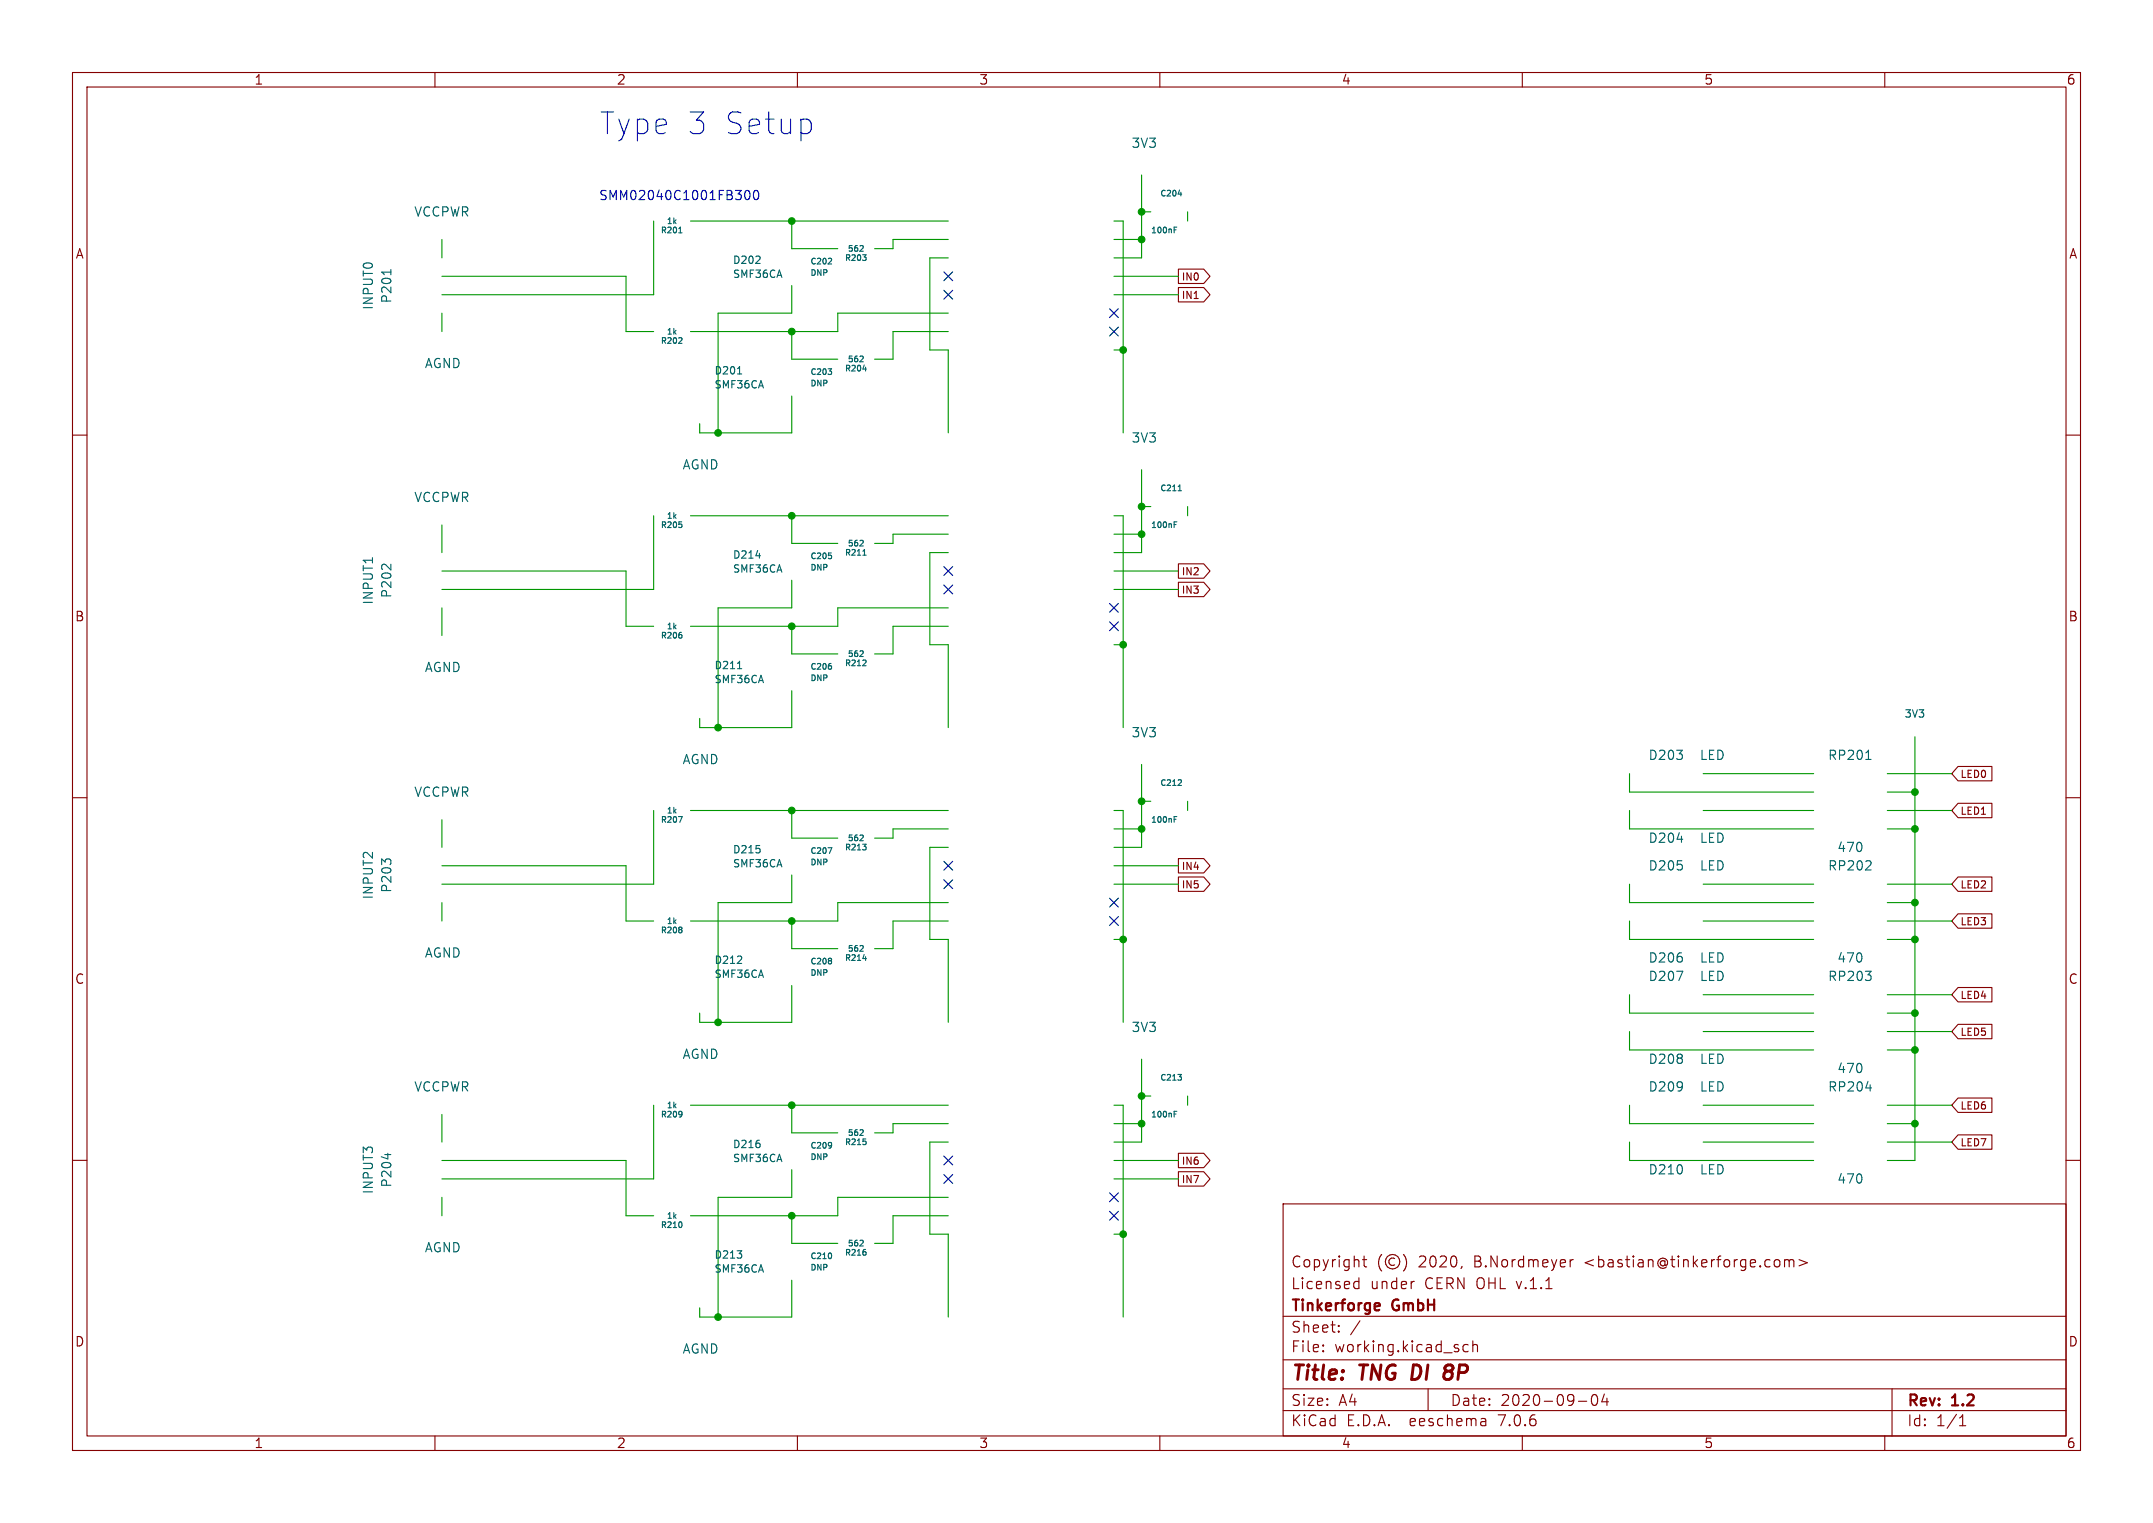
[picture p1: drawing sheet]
<svg xmlns="http://www.w3.org/2000/svg" width="297mm" height="210mm" viewBox="0 0 297 210" stroke-linecap="round" stroke-linejoin="round" font-family="sans-serif">
<g fill="none" stroke="#840000" stroke-width=".15">
<path d="M10 10h277v190h-277zM12 12h273v186h-273zM60 10v2M110 10v2M160 10v2M210 10v2M260 10v2M162.6 37.1h3.5l.8 1-.8 1h-3.5zM162.6 39.6h3.5l.8 1-.8 1h-3.5zM10 60h2M164.7 41.2h.6M285 60h2"/>
<path d="M162.6 77.7h3.5l.8 1-.8 1h-3.5zM162.6 80.3h3.5l.8 1-.8 1h-3.5zM10 110h2M162.6 118.4h3.5l.8 1-.8 1h-3.5zM270.1 110.8h4.7v2h-4.7l-.9-1zM270.1 105.7h4.7v2h-4.7l-.9-1zM285 110h2M162.6 120.9h3.5l.8 1-.8 1h-3.5zM270.1 126h4.7v2h-4.7l-.9-1zM270.1 136.2h4.7v2h-4.7l-.9-1zM270.1 120.9h4.7v2h-4.7l-.9-1zM10 160h2"/>
<path d="M162.6 159h3.5l.8 1-.8 1h-3.5zM270.1 156.5h4.7v2h-4.7l-.9-1zM270.1 141.2h4.7v2h-4.7l-.9-1zM270.1 151.4h4.7v2h-4.7l-.9-1zM285 160h2M162.6 161.6h3.5l.8 1-.8 1h-3.5zM177 166h108v32h-108zM186.9 177.6l.1 .1 .5-.1M186.9 176.8l.1-.1 .5 .1M187.5 176.2v1.5M188 173.7h.5M188.2 173.2v1.3v.1l.3 .1"/>
<path d="M190.6 173a1.72 1.72 0 0 0 0 2.3M192.4 173.6a.52 .52 0 0 0-.8 .4 .52 .52 0 0 0 .8 .4M193.6 173a1.72 1.72 0 0 1 0 2.3M195 176.7h.1M201.7 174.6l-.2 .3M216.6 173.7v1M217 173.7l-.3 .1-.1 .2M245 173.7a.41 .41 0 0 1 .5 .3v.4a.41 .41 0 0 1-.5 .3M246.2 173.8a.37 .37 0 0 1 .6 .1M246.2 173.7v1M246.8 173.9l.2-.2 .4 .1 .1 .9M246.8 173.9v.8"/>
<path d="M248.2 173.7l1.1 .4-1.1 .5M60 198v2M110 198v2M160 198v2M177 194.5h108M177 191.5h108M177 187.5h108M177 181.5h108M182.5 186.3h.1l-.1 .1M182.5 186.3v.1M182.5 185.5v.1M182.5 185.5h.1l-.1 .1"/>
<path d="M184.7 183.6v.1M184.7 183.6h-.1l.1 .1M184.7 182.8v.1M184.7 182.8h-.1l.1 .1M187.6 182.1l-1.3 2M197 191.5v3M202.5 185.5l-.4-.1-.3 .3v.4l.2 .2 .1 .1 .4-.1M203.2 185.5a.37 .37 0 0 1 .6 .1v.8M203.2 184.9v1.5M204.9 195.7l.1 .9M205 196.5l-.2 .1M205 196h-.2"/>
<path d="M210 198v2M217.7 193.2h1.2M219.7 192.4a.36 .36 0 0 1 .3-.1 .36 .36 0 0 1 .3 .3 .77 .77 0 0 1-.4 1.2 .91 .91 0 0 1-.2-1.4zM221.3 192.2l-.3 1.1h.9M221.7 192.8v1M260 198v2M261 191.5v6.5M270.3 196.6h.9M270.3 195.5l.4-.4v1.5"/>
<circle cx="192.1" cy="174" r="1"/>
</g>
<path d="M195 188.2l-.3 2h.5M199.5 189l.1 .1M199.6 189.1h.4M199.6 189.1l-.2 .1M200 189.1l.2 .1M200.1 188.2l-.6 .1M200.2 190l-.3 .2h-.4M200.2 189l-.2 .1" fill="none" stroke="#840000" stroke-width=".4"/>
<path d="M190.1 179.7l.2 .1v.2l-.7 .2M190.3 180.6l-.2 .1" fill="none" stroke="#840000" stroke-width=".3"/>
<path d="M111.6 16.6l.3 .4v.9l-.3 .4M102.8 26.4l.4-.1a.79 .79 0 0 1 0 1.2h-.3l-.1-.2-.1-.6zM104.1 26.4l.3-.1a.79 .79 0 0 1 0 1.2h-.3l-.1-.2-.1-.6z" fill="none" stroke="#0000c2" stroke-width=".15"/>
<g fill="none" stroke="#009600" stroke-width=".15">
<path d="M61 38.1h25.4v7.6h3.8M61 33v2.6M90.2 30.5v10.1h-29.2M95.2 30.5h35.6M109.2 30.5v3.8h6.4M109.2 39.4v3.8h-10.1v16.5M130.8 35.6h-2.5v12.7h2.5v11.4M130.8 33h-7.6v1.3h-2.6M153.7 30.5h1.2v29.2M153.7 33h3.8M153.7 38.1h8.9M157.5 24.1v11.5h-3.8"/>
<path d="M157.5 29.2h1.2M163.8 29.2v1.3M61 43.2v2.5M109.2 45.7v3.8h6.4M109.2 54.6v5.1h-12.7v-1.3M130.8 45.7h-7.6v3.8h-2.6M130.8 43.2h-15.2v2.5h-20.4M153.7 48.3h1.2M153.7 40.6h8.9M61 78.7h25.4v7.7h3.8M61 72.4v3.8M90.2 71.1v10.2h-29.2"/>
<path d="M95.2 71.1h35.6M109.2 71.1v3.8h6.4M130.8 73.7h-7.6v1.2h-2.6M130.8 76.2h-2.5v12.7h2.5v11.4M153.7 73.7h3.8M153.7 71.1h1.2v29.2M153.7 78.7h8.9M157.5 64.8v11.4h-3.8M157.5 69.9h1.2M163.8 69.9v1.2M61 83.8v3.8M109.2 80v3.8h-10.1v16.5"/>
<path d="M109.2 86.4v3.8h6.4M109.2 95.3v5h-12.7v-1.2M130.8 86.4h-7.6v3.8h-2.6M130.8 83.8h-15.2v2.6h-20.4M153.7 88.9h1.2M153.7 81.3h8.9M61 119.4h25.4v7.6h3.8M61 113v3.8M90.2 111.8v10.1h-29.2M95.2 111.8h35.6M109.2 111.8v3.8h6.4M130.8 114.3h-7.6v1.3h-2.6"/>
<path d="M130.8 116.8h-2.5v12.7h2.5v11.5M153.7 111.8h1.2v29.2M153.7 114.3h3.8M153.7 119.4h8.9M157.5 105.4v11.4h-3.8M157.5 110.5h1.2M163.8 110.5v1.3M224.8 111.8v2.5h25.4M224.8 106.7v2.5h25.4M234.9 106.7h15.3M234.9 111.8h15.3M260.3 106.7h8.9"/>
<path d="M260.3 111.8h8.9M260.3 114.3h3.9M260.3 109.2h3.9M264.2 101.6v58.4h-3.9M61 124.5v2.5M109.2 120.7v3.8h-10.1v16.5M109.2 127v3.8h6.4M109.2 135.9v5.1h-12.7v-1.3M130.8 124.5h-15.2v2.5h-20.4M130.8 127h-7.6v3.8h-2.6M153.7 121.9h8.9M153.7 129.5h1.2"/>
<path d="M224.8 121.9v2.6h25.4M224.8 127v2.5h25.4M224.8 137.2v2.5h25.4M234.9 121.9h15.3M234.9 137.2h15.3M234.9 127h15.3M260.3 121.9h8.9M260.3 124.5h3.9M260.3 129.5h3.9M260.3 137.2h8.9M260.3 139.7h3.9M260.3 127h8.9"/>
<path d="M61 153.7v3.8M90.2 152.4v10.2h-29.2M95.2 152.4h35.6M109.2 152.4v3.8h6.4M130.8 157.5h-2.5v12.7h2.5v11.4M130.8 154.9h-7.6v1.3h-2.6M153.7 152.4h1.2v29.2M153.7 154.9h3.8M157.5 146.1v11.4h-3.8M157.5 151.1h1.2M163.8 151.1v1.3M224.8 142.2v2.6h25.4"/>
<path d="M224.8 152.4v2.5h25.4M224.8 157.5v2.5h25.4M234.9 157.5h15.3M234.9 152.4h15.3M234.9 142.2h15.3M260.3 144.8h3.9M260.3 154.9h3.9M260.3 157.5h8.9M260.3 152.4h8.9M260.3 142.2h8.9M61 160h25.4v7.6h3.8M61 165.1v2.5"/>
<path d="M109.2 161.3v3.8h-10.1v16.5M109.2 167.6v3.9h6.4M109.2 176.5v5.1h-12.7v-1.3M130.8 167.6h-7.6v3.9h-2.6M130.8 165.1h-15.2v2.5h-20.4M153.7 160h8.9M153.7 170.2h1.2M153.7 162.6h8.9"/>
</g>
<g fill="none" stroke="#000084" stroke-width=".15">
<path d="M130.2 37.5l1.2 1.2M131.4 37.5l-1.2 1.2M130.2 40l1.2 1.2M131.4 40l-1.2 1.2M153.1 45.1l1.2 1.2M153.1 42.6l1.2 1.2M154.3 45.1l-1.2 1.2M154.3 42.6l-1.2 1.2M130.2 78.1l1.2 1.2M131.4 78.1l-1.2 1.2M130.2 80.7l1.2 1.2M131.4 80.7l-1.2 1.2"/>
<path d="M153.1 85.8l1.2 1.2M153.1 83.2l1.2 1.2M154.3 85.8l-1.2 1.2M154.3 83.2l-1.2 1.2M130.2 118.8l1.2 1.2M131.4 118.8l-1.2 1.2M130.2 121.3l1.2 1.2M131.4 121.3l-1.2 1.2M153.1 126.4l1.2 1.2M153.1 123.9l1.2 1.2M154.3 126.4l-1.2 1.2M154.3 123.9l-1.2 1.2"/>
<path d="M130.2 159.4l1.2 1.2M131.4 159.4l-1.2 1.2M130.2 162l1.2 1.2M131.4 162l-1.2 1.2M153.1 167l1.2 1.2M153.1 164.5l1.2 1.2M154.3 167l-1.2 1.2M154.3 164.5l-1.2 1.2"/>
</g>
<g fill="none" stroke="#006464" stroke-width=".15">
<path d="M53.9 37.2v.7M93.6 32.1h.5M93.8 31.4l.1-.1v.8M104.2 36.3h.7M104.8 35.4v.3M114.6 35.6l.1 .2v.1l-.5 .5h.5M118.9 33.9l.2 .1-.1 .2-.4 .4h.5M119 35.1h.5l-.3 .3M119.4 35.5l.1 .1-.1 .3M162 31.7h.2M162 31.3h.3M162.5 26.8h.5"/>
<path d="M93.9 46.6l.2 .1-.1 .2-.4 .4h.5M101.7 51.6h.6M114.2 50.9h.5l-.2 .3M114.6 51.2l.1 .1-.1 .3M118.9 49.1l.2 .1-.1 .2-.4 .5h.5M119 50.9h.5M51.4 76.9v.7M53.9 77.8v.8l-.7-.7-.3-.1-.2 .1M93.7 72h.3M93.9 72.3l.2 .1v.2l-.2 .1M104.3 76.6h.6M114.3 76.3h.4"/>
<path d="M114.6 76.6l.1 .1v.2l-.1 .1M118.9 74.5l.2 .1-.1 .2-.4 .5h.5M119 76.6h.5M119.2 75.9l.1-.1v.8M162 72.3h.2M162 72h.3M162.5 67.7h.5M162.7 67l.1-.1v.8M94 87.5l.1 .1-.1 .3M101.7 92.2h.6M114.6 91.8l.1 .1-.1 .3M118.9 89.7l.2 .2-.1 .2-.4 .4h.5"/>
<path d="M119.3 91l.2 .2-.1 .1-.4 .5h.5M53.1 118.9l-.5-.5v.8M53.2 118.6l.2-.2h.3l.2 .2M93.6 112.6h.5l-.3 .8M104.8 117.1v.4M114.2 116.9h.6l-.4 .8M118.9 115.1l.2 .2-.1 .2-.4 .4h.5M119 116.4h.5l-.3 .3M119.4 116.7l.1 .2-.1 .3M162 113h.2M162 112.6h.3M162.8 107.5l.2 .2-.1 .2-.4 .4h.5"/>
<path d="M231.4 115.7h.7M257.4 104.7h.7M258 118.8l.1 .1v.3l-.8 .8h.8M93.9 127.8l.2 .2-.2 .2 .2 .3-.2 .1M101.7 132.8h.6M102.3 131.9v.4M114.6 132.1l.1 .2-.1 .2 .1 .3-.1 .1M118.9 130.4l.2 .1-.1 .2-.4 .5h.5M119 132.2h.5M231.3 133.9h.8l-.5 1.3M257.3 133.9h.8l-.4 .5M258 134.5l.1 .2v.3l-.1 .1"/>
<path d="M53.5 159v.8M93.9 153.2l.2 .2-.1 .6M94.1 153.6l-.2 .1M104.8 157.7v.5M114.6 157.5l.1 .2-.1 .5M114.7 157.9l-.1 .1M118.9 155.8l.2 .1-.1 .2-.4 .5h.5M119.1 157h.3M119.3 157.3l.2 .2v.2l-.2 .1M162 153.6h.2M162 153.2h.3M162.5 148.2h.5l-.3 .3"/>
<path d="M162.9 148.5l.1 .1-.1 .3M257.4 150h.8M94 168.6l.1 .2-.1 .4M101.7 172.5h.6l-.3 .4M102.3 173v.4M114.6 172.8l.1 .3-.1 .4M118.9 171l.2 .2-.1 .2-.4 .4h.5M119.4 172.6l.1 .1-.1 .3"/>
</g>
<g fill="#009600" stroke="#009600" stroke-width=".15">
<circle cx="264.2" cy="129.5" r=".46"/>
<circle cx="264.2" cy="144.8" r=".46"/>
<circle cx="264.2" cy="139.7" r=".46"/>
<circle cx="264.2" cy="154.9" r=".46"/>
<circle cx="154.9" cy="170.2" r=".46"/>
<circle cx="157.5" cy="154.9" r=".46"/>
<circle cx="154.9" cy="48.3" r=".46"/>
<circle cx="157.5" cy="33" r=".46"/>
<circle cx="157.5" cy="29.2" r=".46"/>
<circle cx="157.5" cy="69.9" r=".46"/>
<circle cx="264.2" cy="114.3" r=".46"/>
<circle cx="264.2" cy="124.5" r=".46"/>
<circle cx="264.2" cy="109.2" r=".46"/>
<circle cx="154.9" cy="88.9" r=".46"/>
<circle cx="157.5" cy="151.1" r=".46"/>
<circle cx="157.5" cy="114.3" r=".46"/>
<circle cx="157.5" cy="110.5" r=".46"/>
<circle cx="109.2" cy="86.4" r=".46"/>
<circle cx="154.9" cy="129.5" r=".46"/>
<circle cx="109.2" cy="127" r=".46"/>
<circle cx="157.5" cy="73.7" r=".46"/>
<circle cx="109.2" cy="111.8" r=".46"/>
<circle cx="99.1" cy="100.3" r=".46"/>
<circle cx="99.1" cy="141" r=".46"/>
<circle cx="109.2" cy="152.4" r=".46"/>
<circle cx="109.2" cy="167.6" r=".46"/>
<circle cx="99.1" cy="181.6" r=".46"/>
<circle cx="109.2" cy="45.7" r=".46"/>
<circle cx="109.2" cy="71.1" r=".46"/>
<circle cx="109.2" cy="30.5" r=".46"/>
<circle cx="99.1" cy="59.7" r=".46"/>
</g>
<text font-size="4.2" fill="#0000c2" x="82.5" y="18.8">Type 3 Setup</text>
<g font-size="2.8" fill="#840000">
<text x="178" y="190.9">Title:</text>
<text x="187.7" y="190.9">TNG</text>
<text x="195.6" y="190.9">DI</text>
<text x="200.9" y="190.9">8P</text>
</g>
<g font-size="2.1" fill="#840000">
<text x="178" y="178">Licensed</text>
<text x="178" y="175">Copyright</text>
<text x="189" y="178">under</text>
<text x="195.7" y="175">2020,</text>
<text x="196.6" y="178">CERN OHL v.1.1</text>
<text x="203.5" y="175">B.Nordmeyer</text>
<text x="218.8" y="175">&lt;bastian@tinkerforge.com&gt;</text>
<text x="178" y="184">Sheet:</text>
<text x="178" y="181.2">Tinkerforge</text>
<text x="192.2" y="181.2">GmbH</text>
<text x="178" y="186.7">File:</text>
<text x="184.1" y="186.7">working.kicad_sch</text>
<text x="178" y="196.9">KiCad</text>
<text x="178" y="194.1">Size:</text>
<text x="184.7" y="194.1">A4</text>
<text x="185.7" y="196.9">E.D.A.</text>
<text x="194.6" y="196.9">eeschema</text>
<text x="200" y="194.1">Date:</text>
<text x="207" y="196.9">7.0.6</text>
<text x="207" y="194.1">2020-09-04</text>
<text x="263" y="194.3">Rev:</text>
<text x="263" y="196.9">Id:</text>
<text x="267.1" y="196.9">1/1</text>
<text x="269.4" y="194.3">1.2</text>
</g>
<g font-size="1.8" fill="#840000">
<text x="35" y="11.9">1</text>
<text x="85" y="11.9">2</text>
<text x="135" y="11.9">3</text>
<text x="185" y="11.9">4</text>
<text x="235" y="11.9">5</text>
<text x="285" y="11.9">6</text>
<text x="10.3" y="35.9">A</text>
<text x="285.3" y="35.9">A</text>
<text x="10.3" y="85.9">B</text>
<text x="285.3" y="85.9">B</text>
<text x="10.3" y="135.9">C</text>
<text x="285.3" y="135.9">C</text>
<text x="10.3" y="185.9">D</text>
<text x="285.3" y="185.9">D</text>
<text x="35" y="199.9">1</text>
<text x="85" y="199.9">2</text>
<text x="135" y="199.9">3</text>
<text x="185" y="199.9">4</text>
<text x="235" y="199.9">5</text>
<text x="285" y="199.9">6</text>
</g>
<g font-size="1.8" fill="#006464">
<text x="156" y="20.6">3V3</text>
<text x="57" y="30.1">VCCPWR</text>
<text x="54.2" y="41.9" transform="rotate(-90 54.2 41.9)">P201</text>
<text x="51.7" y="42.8" transform="rotate(-90 51.7 42.8)">INPUT0</text>
<text x="58.5" y="51">AGND</text>
<text x="94.1" y="64.9">AGND</text>
<text x="156" y="61.2">3V3</text>
<text x="57" y="69.4">VCCPWR</text>
<text x="51.7" y="83.5" transform="rotate(-90 51.7 83.5)">INPUT1</text>
<text x="54.2" y="82.6" transform="rotate(-90 54.2 82.6)">P202</text>
<text x="58.5" y="92.9">AGND</text>
<text x="156" y="101.9">3V3</text>
<text x="94.1" y="105.6">AGND</text>
<text x="227.3" y="105">D203</text>
<text x="234.4" y="105">LED</text>
<text x="252.1" y="105">RP201</text>
<text x="57" y="110.1">VCCPWR</text>
<text x="227.3" y="116.4">D204</text>
<text x="234.4" y="116.4">LED</text>
<text x="253.4" y="117.7">470</text>
<text x="51.7" y="124.1" transform="rotate(-90 51.7 124.1)">INPUT2</text>
<text x="54.2" y="123.2" transform="rotate(-90 54.2 123.2)">P203</text>
<text x="227.3" y="120.2">D205</text>
<text x="234.4" y="120.2">LED</text>
<text x="252.1" y="120.2">RP202</text>
<text x="58.5" y="132.3">AGND</text>
<text x="227.3" y="135.5">D207</text>
<text x="227.3" y="132.9">D206</text>
<text x="234.4" y="135.5">LED</text>
<text x="234.4" y="132.9">LED</text>
<text x="252.1" y="135.5">RP203</text>
<text x="253.4" y="132.9">470</text>
<text x="156" y="142.5">3V3</text>
<text x="94.1" y="146.2">AGND</text>
<text x="227.3" y="146.9">D208</text>
<text x="234.4" y="146.9">LED</text>
<text x="253.4" y="148.2">470</text>
<text x="57" y="150.7">VCCPWR</text>
<text x="227.3" y="150.7">D209</text>
<text x="234.4" y="150.7">LED</text>
<text x="252.1" y="150.7">RP204</text>
<text x="51.7" y="164.7" transform="rotate(-90 51.7 164.7)">INPUT3</text>
<text x="54.2" y="163.8" transform="rotate(-90 54.2 163.8)">P204</text>
<text x="227.3" y="162.2">D210</text>
<text x="234.4" y="162.2">LED</text>
<text x="253.4" y="163.4">470</text>
<text x="58.5" y="172.9">AGND</text>
<text x="94.1" y="186.9">AGND</text>
</g>
<text font-size="1.8" fill="#0000c2" x="82.5" y="27.7">SMM02040C1001FB300</text>
<g font-size="1.4" fill="#006464">
<text x="101" y="36.6">D202</text>
<text x="101" y="38.5">SMF36CA</text>
<text x="98.5" y="51.8">D201</text>
<text x="98.5" y="53.8">SMF36CA</text>
<text x="101" y="77.2">D214</text>
<text x="101" y="79.2">SMF36CA</text>
<text x="98.5" y="92.5">D211</text>
<text x="98.5" y="94.4">SMF36CA</text>
<text x="262.6" y="99.2">3V3</text>
<text x="101" y="117.9">D215</text>
<text x="101" y="119.8">SMF36CA</text>
<text x="98.5" y="133.1">D212</text>
<text x="98.5" y="135.1">SMF36CA</text>
<text x="101" y="158.5">D216</text>
<text x="101" y="160.5">SMF36CA</text>
<text x="98.5" y="173.8">D213</text>
<text x="98.5" y="175.7">SMF36CA</text>
</g>
<g font-size="1.4" fill="#840000">
<text x="162.9" y="38.9">IN0</text>
<text x="162.9" y="41.4">IN1</text>
<text x="162.9" y="79.5">IN2</text>
<text x="162.9" y="82.1">IN3</text>
<text x="270.4" y="107.5">LED0</text>
<text x="270.4" y="112.6">LED1</text>
<text x="162.9" y="122.7">IN5</text>
<text x="162.9" y="120.2">IN4</text>
<text x="270.4" y="122.7">LED2</text>
<text x="270.4" y="127.8">LED3</text>
<text x="270.4" y="138">LED4</text>
<text x="270.4" y="143">LED5</text>
<text x="270.4" y="153.2">LED6</text>
<text x="162.9" y="160.8">IN6</text>
<text x="270.4" y="158.3">LED7</text>
<text x="162.9" y="163.4">IN7</text>
</g>
<g font-size="1.1" fill="#006464">
<text x="159.9" y="27.3">C204</text>
<text x="91" y="32.4">R201</text>
<text x="91.9" y="31.1">1k</text>
<text x="116.8" y="34.9">562</text>
<text x="158.7" y="32.4">100nF</text>
<text x="111.7" y="36.7">C202</text>
<text x="111.7" y="38.2">DNP</text>
<text x="116.4" y="36.2">R203</text>
<text x="91" y="47.6">R202</text>
<text x="91.9" y="46.3">1k</text>
<text x="111.7" y="51.9">C203</text>
<text x="111.7" y="53.5">DNP</text>
<text x="116.4" y="51.4">R204</text>
<text x="116.8" y="50.2">562</text>
<text x="91.9" y="71.7">1k</text>
<text x="159.9" y="67.9">C211</text>
<text x="91" y="73">R205</text>
<text x="111.7" y="77.3">C205</text>
<text x="116.4" y="76.8">R211</text>
<text x="116.8" y="75.6">562</text>
<text x="158.7" y="73">100nF</text>
<text x="111.7" y="78.9">DNP</text>
<text x="91" y="88.3">R206</text>
<text x="91.9" y="87">1k</text>
<text x="111.7" y="92.5">C206</text>
<text x="111.7" y="94.1">DNP</text>
<text x="116.4" y="92.1">R212</text>
<text x="116.8" y="90.8">562</text>
<text x="91" y="113.7">R207</text>
<text x="91.9" y="112.4">1k</text>
<text x="158.7" y="113.7">100nF</text>
<text x="159.9" y="108.6">C212</text>
<text x="111.7" y="117.9">C207</text>
<text x="111.7" y="119.5">DNP</text>
<text x="116.4" y="117.5">R213</text>
<text x="116.8" y="116.2">562</text>
<text x="91" y="128.9">R208</text>
<text x="91.9" y="127.6">1k</text>
<text x="116.8" y="131.4">562</text>
<text x="111.7" y="133.2">C208</text>
<text x="111.7" y="134.8">DNP</text>
<text x="116.4" y="132.7">R214</text>
<text x="159.9" y="149.2">C213</text>
<text x="91" y="154.3">R209</text>
<text x="91.9" y="153">1k</text>
<text x="158.7" y="154.3">100nF</text>
<text x="111.7" y="158.6">C209</text>
<text x="111.7" y="160.2">DNP</text>
<text x="116.4" y="158.1">R215</text>
<text x="116.8" y="156.8">562</text>
<text x="91" y="169.5">R210</text>
<text x="91.9" y="168.3">1k</text>
<text x="111.7" y="173.8">C210</text>
<text x="116.4" y="173.3">R216</text>
<text x="116.8" y="172.1">562</text>
<text x="111.7" y="175.4">DNP</text>
</g>
</svg>
